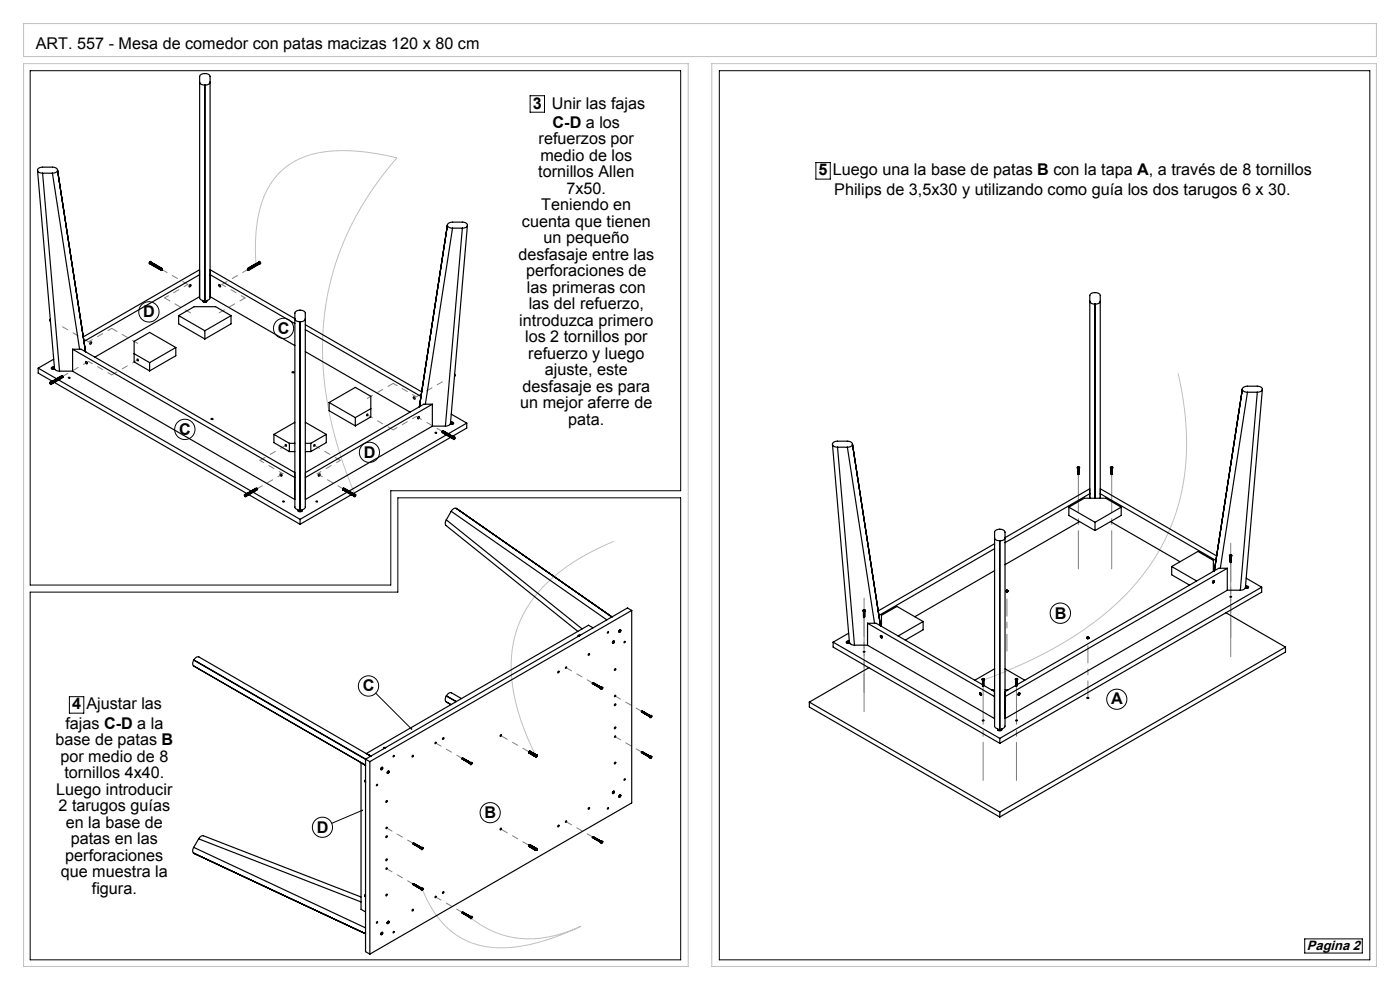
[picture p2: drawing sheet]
<svg xmlns="http://www.w3.org/2000/svg" width="297mm" height="210mm" viewBox="0 0 297 210" stroke-linecap="round" stroke-linejoin="round" font-family="sans-serif">
<path d="M5 13.5h141v191.5h-141zM5 5h287v7h-287zM151 13.5h141v191.5h-141zM54.3 56a31.3 31.3 0 0 1 2.1-15.2 15.1 15.1 0 0 1 12.6-8.6 42.1 42.1 0 0 1 15.2 1.3 59.9 59.9 0 0 0-15.8 41.4 81.1 81.1 0 0 0 6.9 30M249.9 79.2a55 55 0 0 1-.4 29.7 48.6 48.6 0 0 1-19.9 24.9 95 95 0 0 1-20.8 10.4M130.2 114.8a40.5 40.5 0 0 0-16.7 11.7 24.5 24.5 0 0 0-4.5 20.6 50.3 50.3 0 0 0 4.7 13.2M89.5 188.5a18.8 18.8 0 0 0 10 11.3 22.4 22.4 0 0 0 14.4 .2l3.9-1.2 5.5-2.3a23.2 23.2 0 0 1-16.8 1.8l-3-1.2-1.8-1.1-1.9-1.3" fill="none" stroke="#c0c0c0" stroke-width=".21"/>
<g fill="none" stroke="#000" stroke-width=".21">
<path d="M6.4 15h138v89.1h-61.5v20h-76.5zM152.6 15h138v188.6h-138zM112.5 20.3h3v3.5h-3zM173.1 34.5h3v3.5h-3zM6.4 125.6h78v-20h60v98h-138zM14.7 147.8h3.1v3.5h-3.1zM79.7 147l7.6 7.6M76.8 171.9l-6.4 2.7M276.8 199.2h12.2v3h-12.2z"/>
<circle cx="31.6" cy="66.2" r="2.15"/>
<circle cx="60.2" cy="69.7" r="2.14"/>
<circle cx="39.2" cy="91.1" r="2.15"/>
<circle cx="78.4" cy="96" r="2.14"/>
<circle cx="224.9" cy="130.1" r="2.16"/>
<circle cx="78.2" cy="145.5" r="2.15"/>
<circle cx="236.9" cy="148.3" r="2.14"/>
<circle cx="68.4" cy="175.5" r="2.14"/>
<circle cx="104" cy="172.4" r="2.14"/>
</g>
<g fill="none" stroke="#808080" stroke-width=".21" stroke-dasharray="15.2 1.3 1.3 1.3" stroke-dashoffset="14">
<path d="M34.3 57.2l5.5 3.1M52.6 57.2l-5.5 3.1M13.3 69.3l5.5 3.2M13.3 79.9l5.5-3.2M23.7 69.7l5.5 3.1M23.7 79.5l5.5-3.2M34.9 63.2l5.5 3.2M52 63.2l-5.5 3.2M55.1 97.7l5.5-3.2M72.2 97.7l-5.5-3.2M83.4 81.3l-5.5 3.2M83.4 91.2l-5.5-3.2"/>
<path d="M93.8 81l-5.5 3.2M93.8 91.5l-5.5-3.2M54.5 103.7l5.6-3.2M72.8 103.7l-5.5-3.2"/>
</g>
<path d="M18.8 72.5l4.9-2.8M18.8 76.7l4.9 2.8M39.8 60.3l-4.9 2.9M47.1 60.3l4.9 2.9M88.3 84.2l-4.9-2.9M88.3 88.3l-4.9 2.9M60.1 100.5l-5-2.8M67.3 100.5l4.9-2.8" fill="none" stroke="#808080" stroke-width=".21" stroke-dasharray="15.2 1.3 1.3 1.3" stroke-dashoffset="14.3"/>
<path d="M125.7 144.9l-5.6-3.3M136.1 150.9l-5.6-3.3M136.1 159.5l-5.6-3.2M87.6 178.9l-5.6-3.3M98.1 160.9l-5.7-3.3M125.7 177.5l-5.6-3.2M87.6 187.5l-5.6-3.2M98.1 193.5l-5.7-3.2" fill="none" stroke="#808080" stroke-width=".21" stroke-dasharray="15.2 1.3 1.3 1.3" stroke-dashoffset="13.9"/>
<path d="M112.3 159.5l-6.1-3.5M112.3 179.4l-6.1-3.5" fill="none" stroke="#808080" stroke-width=".21" stroke-dasharray="15.2 1.3 1.3 1.3" stroke-dashoffset="13.6"/>
<path d="M228.8 100.6v20M235.8 100.6v20M261.1 119.3v20M261.1 115.2v20M183.3 126.9v20M183.3 131v20M208.6 145.5v20.1M215.6 145.5v20.1" fill="none" stroke="#808080" stroke-width=".21" stroke-dasharray="15.2 1.3 1.3 1.3" stroke-dashoffset="7.1"/>
<path d="M213.6 127.1v11M230.8 137v11.1" fill="none" stroke="#808080" stroke-width=".21" stroke-dasharray="15.2 1.3 1.3 1.3" stroke-dashoffset="11.6"/>
<path d="M76.7 171.8l.1 .2h.2v-.2l-.2 .1 .2-.1-.1-.1zM87.2 154.5v.3h.2l-.1-.2 .1 .2v-.3z" fill="#000"/>
<g fill="none" stroke="#000" stroke-width=".25">
<path d="M42.4 17.4a.94 .94 0 0 0 1 .7M42.5 15.9a1.39 1.39 0 0 1 2.1 .3v47l-.2 .3-.5 .2a.43 .43 0 0 1-.4 .4 .43 .43 0 0 1-.5-.4l-.4-.1-.2-.4v-47zM43.4 18.1v46M43.4 18.1h.1M43.5 18.1v46M44.6 17.4a.94 .94 0 0 1-1.1 .7M8 36.1l3.6 42.2M9 36.7h-.3a.62 .62 0 0 1-.7-.6 .62 .62 0 0 1 .7-.6h2.8a.62 .62 0 0 1 .7 .6 .62 .62 0 0 1-.7 .6h-.4M9 36.7h2.1M9 36.7l3.6 42M11.1 36.7l5.8 37.4M12.2 36l6 38.6"/>
<path d="M32 55.6a.22 .22 0 0 0-.3 0 .22 .22 0 0 0 .1 .4M32.1 55.8l.3 .1M32.2 55.7l-.3-.2-.1 .2-.1 .2 .3 .2M32.3 56.1l-.2-.3v.3l.2 .1M32.3 55.8h-.3l.1 .3M32.3 55.8h.1M32.5 55.9v-.1a.23 .23 0 0 0-.2 .2 .23 .23 0 0 0 .2 .3M32.6 56h-.2l.1 .2M32.7 56.1v-.1a.23 .23 0 0 0-.2 .2 .23 .23 0 0 0 .2 .2M32.8 56.1h-.2l.1 .3M32.9 56.1v.4M32.9 56.1l.1 .1"/>
<path d="M32.9 56.2v-.1a.22 .22 0 0 0-.2 .2 .22 .22 0 0 0 .2 .2M33 56.6h.1M33.1 56.3v-.1a.23 .23 0 0 0-.2 .2 .23 .23 0 0 0 .1 .3l.1-.1M33.2 56.3h-.2v.3M33.3 56.4v-.1a.24 .24 0 0 0-.2 .2 .24 .24 0 0 0 .2 .3M33.4 56.4l-.2 .1 .1 .2M33.5 56.5v-.1a.24 .24 0 0 0-.2 .2 .24 .24 0 0 0 .2 .3M33.6 56.6h-.2l.1 .2M33.7 56.6v-.1a.23 .23 0 0 0-.2 .3 .23 .23 0 0 0 .2 .2M33.8 56.7h-.2l.1 .2M33.9 56.7v.4M33.9 56.7l.1 .1"/>
<path d="M33.9 56.8v-.1a.22 .22 0 0 0-.2 .2 .22 .22 0 0 0 .2 .2M34.1 56.9v-.1a.23 .23 0 0 0-.2 .2 .23 .23 0 0 0 .1 .2h.1M34.2 56.9h-.2l.1 .3M34.3 57v-.1a.24 .24 0 0 0-.2 .2 .24 .24 0 0 0 .2 .2l.1-.1M34.4 57h-.2l.1 .3M42.3 58.3l-24.5 14.1M42.4 58.3h-.1M44.6 58.3h.1M44.6 58.3l18 10.3M52.5 57h.3l.1 .1-.1 .1M52.5 57a.24 .24 0 0 1 .3-.1 .24 .24 0 0 1 .1 .3h-.1M52.7 57.3h-.1"/>
<path d="M52.7 57.2v.1M52.7 57.2l.1 .1M52.7 56.9a.22 .22 0 0 1 .3-.1 .22 .22 0 0 1 .1 .3h-.1M52.8 57.3h-.2M52.8 56.9h.2v.2M52.9 56.7a.23 .23 0 0 1 .4 0 .23 .23 0 0 1 0 .3h-.1M53 56.8h.2v.2M53.1 56.6a.23 .23 0 0 1 .4 0 .23 .23 0 0 1 0 .3l-.1-.1M53.2 56.6l.3 .1-.1 .2M53.3 56.5a.25 .25 0 0 1 .4-.1 .25 .25 0 0 1 .1 .4l-.2-.1M53.4 56.5l.3 .1-.1 .2M53.5 56.4a.21 .21 0 0 1 .3-.1 .21 .21 0 0 1 .1 .3h-.1"/>
<path d="M53.6 56.4l.3 .1-.1 .1M53.7 56.3a.25 .25 0 0 1 .4-.1 .25 .25 0 0 1 .1 .3h-.2M53.8 56.3h.2v.2M53.9 56.2a.22 .22 0 0 1 .4-.1 .22 .22 0 0 1 0 .3h-.1M54 56.2h.2v.2M54.1 56a.23 .23 0 0 1 .4 0 .23 .23 0 0 1 0 .3h-.1M54.2 56.1h.3l-.1 .2M54.3 55.9a.24 .24 0 0 1 .4 0 .24 .24 0 0 1 0 .3l-.1-.1M54.4 55.9l.3 .1-.1 .2M54.6 55.8h.2v.3M54.6 55.8l.2-.1 .1 .1v.2l-.1 .1M54.6 55.8h.1"/>
<path d="M54.7 55.7l.3-.2 .2 .2v.2l-.3 .2M54.8 56.1h.1M54.9 55.6a.22 .22 0 0 1 .3 0 .22 .22 0 0 1-.1 .4M94.9 47.7l-5.9 38.6M96 48.4h2.1M96 48.4l-5.8 37.3M98.1 48.4l-3.6 42M99.2 47.8l-3.7 42.2M99.2 47.8v-.1a.95 .95 0 0 0-1.1-.6l-2.4 .1a.62 .62 0 0 0-.8 .6 .62 .62 0 0 0 .8 .6h.3M99.2 47.8a.95 .95 0 0 1-1.1 .6M8.1 78.1l3.9 2.2M8.1 78.1v1l3 1.8"/>
<path d="M10.7 67.7l-.1 .3 .1 .1M10.7 67.9v.2M11.3 77.8a.29 .29 0 0 0-.4 .3 .29 .29 0 0 0 .4 .2l1.3 .4M11.3 78.2l-.3 .1M11.3 77.8h.2M11.3 78.2h.3M11.3 77.8v.4M11.4 76.2l-3.3 1.9M12.6 78.7h2.8M12.8 79.9a.23 .23 0 0 1 .3 0 .23 .23 0 0 1 .1 .3l-.1-.1M12.8 79.9l.3 .1-.1 .2M13 79.8l.2-.1 .2 .3-.4-.2"/>
<path d="M13.4 80l-.2 .1M13.4 80h.1M15.4 74.1v4.6l47.1 27.3M15.4 74.1l47.1 27.2M15.4 74.1h1.8l45.3 26.1M17.7 71.5l24.6-14.3v5.7l-22.2 12.9M18.2 76.7l.3 .1a.19 .19 0 0 1 .1 .3 .19 .19 0 0 1-.3 .1l-.2-.3zM19.2 72.6a.16 .16 0 0 1 .2 0 .16 .16 0 0 1 0 .2 .19 .19 0 0 1-.2 .2 .19 .19 0 0 1-.2-.2zM28.5 75l3.2 1.9M31.7 76.9v1.8M37.3 73.7l-5.6-3.2-3.2 1.9v4.4l3.2 1.9M37.3 73.7l-5.6 3.2"/>
<path d="M37.3 73.7v1.8l-5.6 3.2M37.9 67l5.6 3.2M37.9 67v1.7l5.6 3.2M37.9 67l3.3-1.9h4.5l3.3 1.9M40.3 60.4a.16 .16 0 0 1 .2 0 .16 .16 0 0 1 0 .2 .19 .19 0 0 1-.2 .3 .19 .19 0 0 1-.2-.2zM43.2 64.1h.2M43.4 64.1h.1M43.5 70.2v1.7M43.7 64.1h-.2M46.4 60.4h.2a.26 .26 0 0 1 .3 .2 .26 .26 0 0 1-.3 .3 .26 .26 0 0 1-.2-.4zM49 67v1.7l-5.5 3.2M49 67l-5.5 3.2"/>
<path d="M62.7 66.1a1.38 1.38 0 0 1 2.1 .3v41.1l-.3 .4-.4 .2a.43 .43 0 0 1-.4 .5 .43 .43 0 0 1-.5-.5l-.5-.2-.1-.4v-41.1zM63.6 68.3l-.3-.1a.77 .77 0 0 1-.7-.6l-18-10.4v5.7l18 10.4M63.6 68.3v40.1M63.6 68.3h.1M63.7 68.3v40.1M64.8 67.6a.95 .95 0 0 1-1.1 .7M64.8 74.6l22.2 12.8M64.8 69.9l24.5 14.2M64.8 68.9l24.7 14.2M96.5 79.4v.4l-.1-.3M231.2 63.9a.94 .94 0 0 0 1.1 .6M232.3 64.5h.1"/>
<path d="M232.3 64.5v41.2M233.4 63.9a.94 .94 0 0 1-1.1 .6M10.6 81.1h.1a.26 .26 0 0 1 .3 .3 .26 .26 0 0 1-.3 .2 .26 .26 0 0 1-.1-.4zM10.7 81.3v.1M10.7 81.3l.1 .1h-.1M10.7 81.2v.1M10.8 81.3l-.1 .1M11 80.9a.21 .21 0 0 1 .3 0 .21 .21 0 0 1 0 .3M11.1 81h.1M11.1 81h.2l-.1 .2M11.1 81l.1 .2M11.2 81.2l-.2-.3-.2 .2 .2 .3"/>
<path d="M11.2 81.2l-.2 .2M11.3 80.9h-.1a.25 .25 0 0 1 .3-.1 .25 .25 0 0 1 .1 .3h-.1l40.8 23.6M11.3 80.9l.2 .1-.1 .1M11.4 80.7a.22 .22 0 0 1 .3 0 .22 .22 0 0 1 0 .3M11.4 80.8h.3l-.1 .2M11.6 80.6a.23 .23 0 0 1 .3 0 .23 .23 0 0 1 0 .3v-.1M11.6 80.6l.3 .1-.1 .2M11.8 80.5a.24 .24 0 0 1 .3-.1 .24 .24 0 0 1 .1 .4l-.1-.1M11.8 80.5l.3 .1-.1 .2M12 80.4a.21 .21 0 0 1 .3-.1 .21 .21 0 0 1 0 .3M12 80.4l.3 .1-.1 .1M12.2 80.3a.24 .24 0 0 1 .3-.1 .24 .24 0 0 1 .1 .3h-.1"/>
<path d="M12.3 80.3h-.1M12.3 80.3l.2 .1-.1 .1M12.4 80.2a.22 .22 0 0 1 .3-.1 .22 .22 0 0 1 0 .3M12.4 80.6l40.8 23.5M12.4 80.2h.3l-.1 .2M12.6 80a.23 .23 0 0 1 .3 0 .23 .23 0 0 1 .1 .3h-.1M12.6 80.1h.3l-.1 .2M58.1 92.1v1.8l3.3 1.9M58.1 92.1l3.3 1.9M61.4 95.8h1.2M61.4 94v1.8M61.4 94h1.2"/>
<path d="M62.6 89.6l-4.5 2.5M64.8 95.8h1.1M64.8 94h1.1M64.8 89.6l4.4 2.5M65.9 94v1.8M69.2 92.1v1.8l-3.3 1.9M69.2 92.1l-3.3 1.9M69.8 85.4l5.6 3.2M69.8 85.4l5.6-3.2 3.3 1.9v4.3l-3.3 1.9M69.8 85.4v1.7l5.6 3.2M75.4 88.6v1.7M78.7 86.7l-3.3 1.9"/>
<path d="M87.7 84.2h.2a.26 .26 0 0 1 .3 .3 .26 .26 0 0 1-.4 .2 .26 .26 0 0 1-.1-.4zM88.7 88.4h.1a.21 .21 0 0 1 .1 .3 .21 .21 0 0 1-.3 0zM91.7 85.7l-26.9 15.6M91.7 90.4h2.8M93.9 91.4l-.2 .1 .1 .2M93.9 91.4h.1M94 91.5v.3M94 91.5h.1M94.1 91.5v-.1a.24 .24 0 0 0-.3 .2 .24 .24 0 0 0 .2 .2M94.2 91.6v.3M94.2 91.6h.1M94.3 91.6v-.1a.23 .23 0 0 0-.3 .2 .23 .23 0 0 0 .2 .3"/>
<path d="M94.5 91.7v-.1a.22 .22 0 0 0-.3 .2 .22 .22 0 0 0 .2 .3M94.5 91.8h-.2l.1 .2M94.7 92.3l-20.6 11.9M94.7 91.8a.23 .23 0 0 0-.3 .1 .23 .23 0 0 0 .2 .3M94.7 91.9h-.2l.1 .2M94.9 91.9v-.1a.24 .24 0 0 0-.3 .3 .24 .24 0 0 0 .2 .2M94.9 92h-.2l.1 .3M95 92v.4M95 92l.1 .1M95.1 92.1v-.1a.24 .24 0 0 0-.3 .2 .24 .24 0 0 0 .2 .2M95.2 92.2v.3M95.2 92.2h.1"/>
<path d="M95.3 92.2v-.1a.23 .23 0 0 0-.3 .2 .23 .23 0 0 0 .2 .2M95.5 92.3v-.1a.23 .23 0 0 0-.3 .2 .23 .23 0 0 0 .2 .3M95.5 92.3l-.2 .1 .1 .2M95.6 89.9h.2M95.6 92.8l-20.7 11.9M95.6 89.5h.2M95.7 92.4v-.1a.23 .23 0 0 0-.3 .2 .23 .23 0 0 0 .2 .3M95.7 87.9l3.3 1.9M95.7 92.5h-.2l.1 .2M95.8 89.5a.29 .29 0 0 1 .5 .3 .29 .29 0 0 1-.5 .2l-1.3 .4M95.8 89.9h.3M95.8 89.5v.4"/>
<path d="M95.9 92.5v-.1a.23 .23 0 0 0-.3 .3 .23 .23 0 0 0 .3 .2M95.9 92.6l.1 .1M95.9 92.6v.1M95.9 92.6l-.1-.1-.1 .2 .2 .2M96 92.7l-.1 .2M96 92.6v.1M96 92.6h.1M96.1 92.6l-.1 .1M96.1 92.6l-.1-.1-.1 .1M96.2 92.8l.2-.1-.3-.1-.2 .2 .3 .3M96.2 92.8v.3M96.3 93h.1"/>
<path d="M96.3 92.8a.16 .16 0 0 1 .3 0 .16 .16 0 0 1-.1 .2 .19 .19 0 0 1-.1 .2 .19 .19 0 0 1-.2-.1zM96.4 92.9h.1M96.5 92.9l-.2 .1h.1M96.5 92.9l-.1 .1M99 89.8l-3.9 2.2M99 89.8v1l-2.9 1.7M176.6 94.3l3.6 42.2M177.7 94.9h2.1M177.7 94.9l3.6 42M179.8 94.9l5.7 37.3M180.8 94.1l6 38.6-6-38.5M180.8 94.2a.95 .95 0 0 0-1-.6h-2.5a.62 .62 0 0 0-.7 .6 .62 .62 0 0 0 .7 .6l.4 .1"/>
<path d="M180.8 94.2a.95 .95 0 0 1-1 .7M228.5 99.1h.1a.26 .26 0 0 1 .3-.1 .26 .26 0 0 1 .1 .4 .26 .26 0 0 1-.4-.1zM228.6 99.3l.1 .1M228.7 99.4h.1M228.7 99.7h.1M228.7 99.2h-.1h.2M228.8 99.2l-.2-.1 .1 .1M228.8 99.2h.1h-.1M228.8 99.2h.1M228.8 99.9h-.1M228.8 99.8h-.1M228.8 99.7h-.1"/>
<path d="M228.8 99.5l-.1 .1M228.8 99.4l-.1 .1M228.9 99.1v.1M228.9 99.1l-.1 .1M228.9 100l-.1 .1h-.2h.2M228.9 99.9l-.1 .1h-.2h.2M228.9 99.8l-.1 .1h-.2l.2-.1M228.9 99.6l-.1 .2h-.2l.2-.1M228.9 99.5l-.1 .2-.2-.1h.2M228.9 99.4l-.1 .2-.2-.1h.2M228.9 99.3l-.1 .2-.1-.1M229 99.3l-.3 .1"/>
<path d="M235.6 99.1a.26 .26 0 0 1 .4-.1 .26 .26 0 0 1 0 .4 .26 .26 0 0 1-.4-.1zM235.6 99.3l.1 .1M235.7 99.4h.2M235.7 99.1v.1M235.7 99.1l.1 .1M235.8 99.4h.1M235.8 99.7h.1M235.8 99.2h.1M235.9 99.2h.1M235.9 99.2h.1h-.2M235.9 99.2h-.1M235.9 99.9h-.1"/>
<path d="M235.9 99.8h-.1M235.9 99.7h-.1M235.9 99.5l-.1 .1M235.9 99.4l-.1 .1M235.9 99.1v.1M235.9 99.1l-.1 .1M236 100l-.1 .1h-.2h.2M236 99.9l-.1 .1h-.2h.2M236 99.8l-.1 .1h-.2l.2-.1M236 99.6l-.1 .2h-.2l.2-.1M236 99.5l-.1 .2-.2-.1h.2M236 99.4l-.1 .2-.2-.1h.2"/>
<path d="M236 99.3l-.2 .2-.1-.1M236 99.3l-.1 .1M263.6 82.5l-6 38.6M264.6 83.2h-.3a.62 .62 0 0 1-.7-.6 .62 .62 0 0 1 .7-.6h2.8a.62 .62 0 0 1 .7 .6 .62 .62 0 0 1-.7 .6h-.4M264.6 83.2h2.1M264.6 83.2l-5.7 37.3M266.7 83.2l-3.6 42M267.8 82.6l-3.6 42.2M51.9 104.9l.2 .1a.19 .19 0 0 1 .1 .2 .19 .19 0 0 1-.2 .2l-.2-.3zM51.9 105.1l.2 .1h-.1M51.9 105.1l.1 .1M52 105l-.1 .1"/>
<path d="M52.1 105.1l-.1 .1M52.3 104.8a.24 .24 0 0 1 .3-.1 .24 .24 0 0 1 .1 .3l-.1-.1M52.3 104.8l.2 .2M52.3 104.8h.3l.1 .1-.1 .1M52.4 105.1v-.2l-.2-.1-.2 .1 .2 .3M52.4 105.1l-.2 .2M52.5 105h.1M52.6 105l-.1 .1M52.7 104.5a.23 .23 0 0 1 .4-.1 .23 .23 0 0 1 0 .4l-.1-.1M52.8 104.9l10.9 6.3M52.8 104.5h.2v.2M52.8 104.8l.1 .1a.23 .23 0 0 0 0-.3 .23 .23 0 0 0-.4 0l.3 .1v.2"/>
<path d="M52.9 104.4a.23 .23 0 0 1 .4-.1 .23 .23 0 0 1 0 .4l-.1-.1M53 104.4l.3 .1-.1 .1M53.1 104.3a.24 .24 0 0 1 .4-.1 .24 .24 0 0 1 0 .3h-.1M53.2 104.3l.3 .1M53.3 104.2a.21 .21 0 0 1 .3-.1 .21 .21 0 0 1 .1 .3l10 5.8M53.4 104.2h.3l-.1 .2M53.7 103.9a.22 .22 0 0 1 .4 0 .22 .22 0 0 1 0 .3l-.1-.1M53.8 103.9l.2 .1v.2M53.8 104.2l.1 .1a.23 .23 0 0 0 0-.3 .23 .23 0 0 0-.3 0l.2 .1v.2M53.9 103.8a.23 .23 0 0 1 .4-.1 .23 .23 0 0 1 0 .4l-.1-.1M54 103.8l.3 .1-.1 .1M54.1 103.7a.24 .24 0 0 1 .4-.1 .24 .24 0 0 1 0 .4l-.1-.1"/>
<path d="M54.2 103.7l.3 .2M54.4 103.6h.2v.2M59.4 100.5l.3 .2a.18 .18 0 0 1 .1 .2 .18 .18 0 0 1-.2 .1l-.2-.2zM63.3 108.4h.3M63.6 108.4h.1M63.7 110.2v1M64.1 108.4h-.4M64.8 100.2l25.1-14.5h1.8v4.7l-26.9 15.6zM67.7 100.6v-.1a.21 .21 0 0 1 .2 .3 .21 .21 0 0 1-.4 .1zM72.7 103.8l.1 .1M72.7 103.8v.1M72.8 103.8l-.1 .1"/>
<path d="M72.8 103.9h-.1M72.9 103.6h-.1l-.1 .2M73 103.7v-.1a.24 .24 0 0 0-.2 .2 .24 .24 0 0 0 .2 .2M73.1 103.7h-.2l.1 .2M73.2 103.8v-.1a.23 .23 0 0 0-.2 .2 .23 .23 0 0 0 .2 .2M73.3 103.8h-.2l.1 .3M73.4 103.9l.1-.1a.22 .22 0 0 0-.3 .2 .22 .22 0 0 0 .2 .3M73.5 103.9l-.2 .1 .1 .2M73.6 104.4l-9.9 5.8M73.6 104l.1-.1a.23 .23 0 0 0-.3 .2 .23 .23 0 0 0 .1 .3h.1M73.7 104l-.2 .1 .1 .2M73.8 104.1v.3"/>
<path d="M73.9 104.2l-.1-.2a.24 .24 0 0 0-.2 .2 .24 .24 0 0 0 .2 .3M74 104.5h.1M74 104.2l.1-.1a.24 .24 0 0 0-.3 .3 .24 .24 0 0 0 .2 .2M74.1 104.3h-.2l.1 .2M74.2 104.4l.1-.1a.23 .23 0 0 0-.3 .2 .23 .23 0 0 0 .2 .2M74.3 104.4h-.2l.1 .3M74.5 104.5v-.1a.22 .22 0 0 0-.3 .2 .22 .22 0 0 0 .2 .2M74.5 105l-10.8 6.2M74.5 104.5l-.2 .1 .1 .2M74.7 104.6v-.1a.23 .23 0 0 0-.3 .2 .23 .23 0 0 0 .2 .3M74.7 104.6l-.2 .1 .1 .2M74.8 104.7l-.1 .2 .1 .1"/>
<path d="M74.8 104.7l.2 .1M74.9 104.7v-.1a.24 .24 0 0 0-.3 .2 .24 .24 0 0 0 .3 .3l-.1-.1M74.9 104.9l.2-.1 .2 .1-.2 .4-.2-.2zM74.9 104.8h.1M75 104.8l-.2 .2M75 104.7l.1 .1M75 104.7v.1M75 104.7l-.1 .1M75.2 105l.1-.1a.21 .21 0 0 1 .1 .3 .21 .21 0 0 1-.3 0zM75.2 105.1l.1 .1M75.3 105l.1 .1M75.4 105.1l-.2 .1h.1"/>
<path d="M75.4 105.1l-.1 .1M94.7 110.3l-.2 .7 .1 .5 28 22.4M94.7 110.3l28.8 23.1M95.7 108.5l-1 1.8M95.7 108.5l33 23M96.8 107.8a.95 .95 0 0 0-1.1 .7M96.8 107.8l33 23.1M96.8 107.8v.1M96.8 107.9h.1M211 114.1a.95 .95 0 0 0 1.1 .6M211 116.4l-24.5 14.2M211 115.3l-24.7 14.3"/>
<path d="M211.1 112.6a1.38 1.38 0 0 1 2.1 .3v41.1l-.1 .3-.6 .3a.43 .43 0 0 1-.4 .4 .43 .43 0 0 1-.4-.4l-.6-.3-.1-.3v-41.1zM212.1 114.7v40.2M212.1 114.7h.1M226.7 107.6l5.6 3.2M226.7 107.6l3.3-1.9h4.6l3.3 1.9M226.7 107.6v1.7l5.6 3.2M228.7 100.3h.1M228.8 100.5h-.1M228.8 100.4h-.1M228.8 100.2l-.1 .1M228.8 100.1l-.1 .1M228.8 100h-.1"/>
<path d="M228.8 100.6h-.1M228.9 100.5l-.1 .1h-.2h.3M228.9 100.3l-.1 .2h-.2l.2-.1M228.9 100.2l-.1 .2-.2-.1h.2M228.9 100.1l-.1 .2-.2-.1h.2M229 110.6l-15.8 9.2M231.2 103.7l-18 10.4a.94 .94 0 0 1-1.1 .6M231.2 104.7l-18 10.4M231.2 105.7v-43a1.3 1.3 0 0 1 2.2 0v43M231.2 104.8h.1M232.3 110.8v1.7M233.4 104.8h.1"/>
<path d="M233.4 104.7l24.5 14.2M233.4 105.7v-2l24.7 14.2M235.6 110.6l14.7 8.6M235.8 100.3h.1M235.9 100.5h-.1M235.9 100.4h-.1M235.9 100.2l-.1 .1M235.9 100.1l-.1 .1M235.9 100h-.1M235.9 100.6h-.1M236 100.5l-.1 .1h-.2h.2M236 100.3l-.1 .2h-.2l.2-.1"/>
<path d="M236 100.2l-.1 .2-.2-.1h.2M236 100.1l-.1 .2-.2-.1h.2M237.9 107.6l-5.6 3.2M237.9 107.6v1.7l-5.6 3.2M260.8 117.8l.1-.1a.26 .26 0 0 1 .4-.1 .26 .26 0 0 1 0 .4 .26 .26 0 0 1-.4 0zM260.9 118h.1M261 117.8h.1M261 118h.1M261 118.5h.1M261 119v.1M261 117.8v.1M261 117.8l-.1 .1h.2"/>
<path d="M261 117.8l.1 .1M261.1 117.8v.1M261.1 117.8l.1 .1h-.1M261.2 119.1l-.2 .1M261.2 119l-.2 .1M261.2 118.9h-.2M261.2 118.8h-.2M261.2 118.7h-.2M261.2 118.6h-.2M261.2 118.4l-.2 .1M261.2 118.3h-.2M261.2 118.2h-.2"/>
<path d="M261.2 118.1h-.2M261.2 119.3h-.2M261.2 117.8h-.1M261.2 117.8h.1M261.2 119.1l-.1 .2-.2-.1h.3M261.2 119l-.1 .2-.2-.1h.3M261.2 118.9l-.1 .1h-.2h.3M261.2 118.8l-.1 .1h-.2h.3M261.2 118.6l-.1 .2h-.2l.3-.1M261.2 118.5l-.1 .2-.2-.1h.3M261.2 118.4l-.1 .2-.2-.1h.3M261.2 118.3l-.1 .2-.2-.1h.3"/>
<path d="M261.2 118.2l-.1 .1h-.2h.3M261.2 118.1l-.1 .1h-.2h.3M261.2 118l-.1 .1-.1-.1M261.3 118h-.3M41.1 140h.1M41.1 140l37.4 21.6M122.9 134.8h.1M122.9 134.8l-.1 .1M122.9 134.8v.1M123.1 134.8h-.4v.2M125.8 133.2l-1-.6-47.1 27.2 1 .6-36.5-21a.95 .95 0 0 0-1.1 .6M128.9 134l.2 .1-.2 .2z"/>
<path d="M130.1 136.2l.1 .1M130.1 136a.16 .16 0 0 1 .2 0 .16 .16 0 0 1 0 .3 .19 .19 0 0 1-.2 .2 .19 .19 0 0 1-.2-.2zM130.1 136a.16 .16 0 0 1 .2 0 .16 .16 0 0 1 0 .2 .19 .19 0 0 1-.2 .3 .19 .19 0 0 1-.2-.2zM130.1 136h.1M130.1 136.1l.1 .1M130.2 136.2l-.2 .1h.2M130.2 136.2v.1M131.4 133.9h.1M131.4 133.7a.16 .16 0 0 1 .3 0 .16 .16 0 0 1 0 .2 .19 .19 0 0 1-.2 .2 .19 .19 0 0 1-.2-.2zM131.5 133.6h.1M131.5 133.8h.1M131.6 133.8l-.2 .1h.1"/>
<path d="M131.6 133.8l-.1 .1M132.5 136.1h.1l-.1 .3zM134 129.5l-.9-.5-55.6 32v40.9l1 .5M134 129.5l-55.5 32.1M134 129.5v40.8l-55.5 32.1M176.7 136.2l35.4 20.4M176.7 136.2v1.1l35.4 20.4M179.9 136a.29 .29 0 0 0-.4 .2 .29 .29 0 0 0 .4 .3h.4M179.9 136.3l-.3 .1M179.9 136h.3M179.9 136.3h.3M179.9 136v.3"/>
<path d="M180 134.3l-3.3 1.9M180.3 136.5h.1M180.3 136.5l.3 .2 .7 .2M181.3 136.9h2.7M183.1 129.4l.2-.1a.19 .19 0 0 1 .2 .1 .19 .19 0 0 1 0 .2h-.4zM183.1 129.6l.1 .1M183.1 138.2l.4 .1-.2 .1zM183.2 129.7h.1M183.2 129.7h.2M183.2 129.4l.1 .1M183.2 129.4v.1M183.2 130.2h.1"/>
<path d="M183.2 130.8h.1M183.2 130.9v.1M183.3 129.5v.1M183.3 129.5h.1M183.4 129.5l.1 .1-.2-.1M183.4 129.5h-.1M183.4 129.5v.1M183.4 130.9h-.1M183.4 130.7l-.2 .1M183.4 130.6l-.2 .1M183.4 130.5h-.2M183.4 130.4h-.2"/>
<path d="M183.4 130.3h-.2M183.4 130.2h-.2M183.4 130l-.2 .1M183.4 129.9l-.2 .1M183.4 129.8h-.2M183.4 129.7h-.1M183.4 129.7h.1M183.4 129.4v.1M183.4 129.4l-.1 .1M183.4 130.8l-.1 .1M183.4 130.7v.2l-.2-.1h.2M183.4 130.6v.2l-.2-.1h.2"/>
<path d="M183.4 130.5v.1h-.2h.2M183.4 130.4v.1h-.2h.2M183.4 130.3v.1h-.2l.2-.1M183.4 130.1v.2h-.2l.2-.1M183.4 130v.2l-.2-.1h.2M183.4 129.9v.2l-.2-.1h.2M183.4 129.8v.1h-.2h.2M183.4 129.7v.1l-.2-.1M183.5 129.6l-.1 .1M184 132.2v4.7l27 15.5M184 132.2l27 15.5M184 132.2h1.9l22.6 13.1"/>
<path d="M186.8 134.8h.2a.26 .26 0 0 1 .3 .3 .26 .26 0 0 1-.4 .2 .26 .26 0 0 1-.1-.4zM186.9 135l.1 .2zM187 135.1h-.1M187.2 135.2h.1M195.8 131.8l-5.5-3.2-3.3 1.9v2.4M195.8 131.8l-5.3 3.1M195.8 131.8v1.8l-3.8 2.2M211 121.1l-16.9 9.7M213.4 125.4l.2 .2 .2-.2M213.4 125.3v.1M213.4 125.3h.1M213.4 125.4h.1"/>
<path d="M213.4 125.3v.2M213.4 125.4l.1 .1M213.5 125.4h.1M213.5 125.3h.3l-.3 .1zM213.5 125.2l-.1 .1M213.5 125.2h.1M213.5 125.4v.1M213.6 125.4v.2M213.6 125.4v.1M213.6 125.5h.1M213.6 125.2h.1M213.6 125.5v.1"/>
<path d="M213.7 125.5h-.1M213.7 125.4h.1M213.7 125.2h.1M213.7 125.4v.1M213.7 125.2l.1 .1M213.8 125.4h.1M213.8 125.3v.2M213.8 125.3h.1M213.8 125.4v.1M230.6 135.3h.1M230.6 135.2h.1M230.6 135.2v.2"/>
<path d="M230.6 135.3l.1 .1M230.7 135.3h.1M230.7 135.3v.1M230.7 135.2h.2l-.2 .1zM230.7 135.2h.1M230.7 135.2h-.1M230.7 135.4v.1M230.7 135.4h.1M230.7 135.1h.1M230.7 135.4l.1 .1M230.8 135.4h.1M230.8 135.1h.1"/>
<path d="M230.8 135.4v.1M230.9 135.4h.1M230.9 135.1v.1M230.9 135.4l-.1 .1M230.9 135.2h.1M230.9 135.3v.1M230.9 135.3h.1M231 135.3h.1M231 135.2l-.1 .2M231 135.2h.1M231 135.3l-.2 .2-.2-.2M248.6 120.2l5.3 3"/>
<path d="M248.6 120.2l5.5-3.2 3.3 1.9v2.3M248.6 120.2v1.7l3.8 2.2M257.2 123.5h.1M257.4 123.4l.1 .1M257.4 123.2a.16 .16 0 0 1 .2 0 .16 .16 0 0 1 0 .2 .19 .19 0 0 1-.2 .3 .19 .19 0 0 1-.2-.2zM257.4 123.3h.1M257.5 123.3l-.2 .2h.2M257.5 123.3v.2M260.1 130l12.6 7.3M260.4 125.2h2.7M260.4 120.5h-1.9l-42.7 24.7M260.4 125.2l-47.2 27.2v-5.7l2.4-1.3"/>
<path d="M260.4 120.5l-47.2 27.2M260.4 120.5v4.7M260.9 126.6h.4l-.3 .1zM264.2 124.7h.3M264.2 124.3h.3M264.4 122.7l3.3 1.9M264.5 124.3a.29 .29 0 0 1 .4 .3 .29 .29 0 0 1-.4 .2l-1.4 .4M264.5 124.7h.3M264.5 124.3v.4M267.7 124.6l-55.6 32M267.7 124.6v1l-55.6 32.1M272.7 137.3l-60.6 35"/>
<path d="M272.7 137.3v1l-60.6 35M41.1 140l-.1 .3a.77 .77 0 0 0 .1 1M41.1 140l36.4 21.1M41.1 141.3l36.4 21.1-.9-.6v31.1l.9 .5M41.1 141.3l1 .6M81.4 158.6h.4h-.4v.2zM81.6 158.7h.1M92.3 157.5h.2l-.2 .3zM94.7 147.6l-.2 .3a.77 .77 0 0 0 .2 1l1 .6M94.7 147.6l2.1 1.2M94.7 147.6l.2-.3a.77 .77 0 0 1 .9-.3l2.1 1.2M94.7 147.6h.1"/>
<path d="M112.2 159.6l1.4 .9M112.2 159.6h.1M112.2 159.6l1.4 .8M112.2 159.7h.1M112.2 159.5h.1M112.2 159.5l1.5 .9M112.2 159.7l1.5 .9M112.2 159.5v.1M112.2 159.5l1.5 .8M112.2 159.4v.1M112.2 159.4l1.5 .9M112.2 159.4h.1"/>
<path d="M112.3 159.4h-.1M112.3 159.4h.1M112.3 159.4l1.5 .8M112.4 159.3l1.5 .9M112.4 159.3h.1M112.4 159.4h.1M120 141.5h.2l-.2 .3zM125.7 145h.1M125.7 144.9h.1M125.7 144.9v.1M125.7 144.9l.1 .1M125.8 145l.1-.2-.1 .2 .1 .1"/>
<path d="M125.8 144.8l-.1 .1M125.9 144.9v.1M125.9 144.9h.1M125.9 145.1l.1-.2-.1 .2 .1 .1M126 145.1l.1-.2-.1 .2 .1 .1M126 145v.1M126.1 145.2l.1-.2-.1 .2 .1 .1M126.1 145v.2M126.2 145.3l.1-.3-.1 .2 .1 .1M126.2 145.1v.1M126.3 145.3l.1-.2-.1 .2 .1 .1M126.3 145.1v.2"/>
<path d="M126.4 145.4l.1-.2-.1 .2 .2-.1-.1 .2 .2-.2-.1 .1 .1 .2M126.4 145.2v.1M126.5 145.3v.1M126.6 145.3v.1M126.6 145.3h.1M126.7 145.4v.1M126.7 145.4h.1M126.7 145.5l.1-.2-.1 .2 .1 .1M126.8 145.4v.2M126.8 145.4h.1M126.8 145.6l.1-.2-.1 .1 .1 .2M126.9 145.5v.1"/>
<path d="M126.9 145.5h.1M126.9 145.7l.1-.2-.1 .1 .1 .1M127 145.7l.1-.2-.1 .2 .1 .1M127 145.5v.2M127.1 145.8l.1-.2-.1 .1 .1 .2M127.1 145.6v.1M127.2 145.8l.1-.2-.1 .2 .1 .1M127.2 145.7v.1M127.3 145.9l.1-.2-.1 .1 .1 .2M127.3 145.7v.2M127.4 145.8v.1M127.4 146v.1"/>
<path d="M127.5 145.8v.2M127.5 145.8h.1M127.5 145.8l-.1 .1v.1M127.5 146h.1M127.6 145.8a.16 .16 0 0 1 .2 0 .16 .16 0 0 1 0 .2 .19 .19 0 0 1-.1 .2 .19 .19 0 0 1-.2-.1zM127.6 145.9h.1M127.6 146h-.1M127.6 146.1h.1M127.6 146h.1M127.7 145.8l-.3 .2M127.7 145.9h.1M127.7 145.9v-.1v.3"/>
<path d="M127.7 146v.1M127.7 145.9l-.1 .1M127.8 145.9l-.1 .1M130.4 147.5l.2 .1-.2 .2zM130.4 156.2h.2l-.2 .2zM136.1 159.6l.1 .1M136.1 151h.1M136.1 159.6h.1M136.1 150.9v.1M136.2 159.5l-.1 .1M136.2 150.8l-.1 .1M136.2 159.5h.1"/>
<path d="M136.2 150.8v.1M136.2 159.7l.1-.2-.1 .1 .1 .1M136.2 151l.1-.2-.1 .2 .1 .1M136.3 159.5v.2M136.3 159.5h.1M136.3 159.7l.1-.2-.1 .2 .1 .1M136.3 151.1l.1-.2-.1 .2 .1 .1M136.3 150.9v.1M136.4 159.6v.1M136.4 159.6h.1M136.4 159.8l.1-.2-.1 .1 .1 .2M136.4 151.1l.1-.2-.1 .2 .1 .1"/>
<path d="M136.4 151v.1M136.5 159.6v.2M136.5 151v.2M136.5 159.6v.1M136.5 151h.1M136.5 159.8l.1-.2-.1 .2 .1 .1M136.5 151.2l.1-.2-.1 .2 .1 .1M136.6 159.9l.1-.2-.1 .2 .1 .1M136.6 151.3l.1-.2-.1 .2h.1M136.6 159.7v.2M136.6 151.1v.1M136.7 159.9l.1-.2-.1 .2 .1 .1"/>
<path d="M136.7 151.3l.1-.2-.1 .2 .1 .1M136.7 159.8v.1M136.7 151.1v.2M136.8 151.4l.1-.2-.1 .2 .1 .1M136.8 159.8v.2M136.8 151.2v.1M136.9 151.4l.1-.2-.1 .2 .1 .1M136.9 159.9v.1M136.9 151.3v.1M137 151.5l.1-.2-.1 .3 .2-.2-.1 .2 .2-.2-.1 .2 .1 .1M137 160v.1M137 151.3v.2"/>
<path d="M137.1 151.4v.1M137.2 151.4v.2M137.2 151.4h.1M137.3 151.7l.1-.2-.1 .1 .1 .1M137.3 151.5v.1M137.4 151.7l.1-.2-.1 .2 .1 .1M137.4 151.6v.1M137.5 151.8l.1-.2-.1 .1 .1 .2M137.5 151.6v.2M137.6 151.8l.1-.2-.1 .2 .1 .1M137.6 151.7v.1M137.7 151.9l.1-.2-.1 .1 .1 .2"/>
<path d="M137.7 151.7v.2M137.8 151.8v.1M137.9 151.8l-.1 .1 .1 .1M137.9 151.8v.2M138 151.8l-.1 .3M138 151.8a.16 .16 0 0 1 .3 0 .16 .16 0 0 1-.1 .2 .19 .19 0 0 1-.1 .3 .19 .19 0 0 1-.2-.2zM138 151.9l.1 .1M138 152h.1M138 152.1h.1M138.1 151.8h-.1M138.1 152v-.2v.3M138.1 152v.1"/>
<path d="M138.1 152h.1M138.1 151.9h.1M138.1 151.9l-.1 .1M138.2 152h-.1M171.7 148.9v1.1l40.4 23.3M171.7 148.9l40.4 23.4M184.3 141.6l-12.6 7.3M207.9 147h.1a.26 .26 0 0 1 .3 .3 .26 .26 0 0 1-.3 .2 .26 .26 0 0 1-.2-.4zM207.9 147l.3 .1a.19 .19 0 0 1 .1 .2 .19 .19 0 0 1-.3 .2l-.1-.3zM208 147.1l.1 .2zM208.1 147.2l-.1 .1M208.3 144l.2-.1a.19 .19 0 0 1 .3 0 .19 .19 0 0 1 0 .3h-.4z"/>
<path d="M208.4 144.2l.1 .1M208.4 152.8h.3l-.2 .1zM208.5 144.3h.2M208.5 144v.1M208.5 144l.1 .1M208.5 144.3h.1M208.5 144.8h.1M208.5 144.9h.1M208.5 145.2v.1M208.5 145.3v.1M208.5 145.5h.1M208.5 144.1h-.1h.2"/>
<path d="M208.5 144.1h.2h-.1M208.5 144.1h.1M208.6 144.1h.1M208.6 145.3l-.1 .1M208.6 145.2l-.1 .1M208.6 145.1h-.1M208.6 145h-.1M208.6 144.9h-.1M208.6 144.7l-.1 .1M208.6 144.6h-.1M208.6 144.5h-.1M208.6 144.4h-.1"/>
<path d="M208.6 144.3h-.1M208.6 144.3h.1M208.7 144v.1M208.7 144l-.1 .1M208.7 145.4l-.2 .2 .1-.2M208.7 145.3l-.1 .2-.2-.1h.2M208.7 145.2l-.1 .1h-.2h.2M208.7 145.1l-.1 .1h-.2h.2M208.7 144.9l-.1 .2h-.2l.2-.1M208.7 144.8l-.1 .2-.2-.1h.2M208.7 144.7l-.1 .2-.2-.1h.2M208.7 144.6l-.1 .2-.2-.1h.2"/>
<path d="M208.7 144.5l-.1 .1h-.2h.2M208.7 144.4l-.1 .1h-.2h.2M208.7 144.3l-.1 .1-.1-.1M208.7 145.4l2.3 1.3M208.8 144.2l-.1 .1M210.3 146.3h.7M211 148.1h.1M211 141.9l-4.2 2.4M211.7 154.9h.4M212.1 154.9h.1M212.1 156.6v1.1M212.5 154.9h-.4"/>
<path d="M213.2 141.9l4.2 2.4M213.2 146.3h.7M213.2 148.1h.1M215.4 144l.2-.1a.19 .19 0 0 1 .2 0 .19 .19 0 0 1 .1 .3h-.4zM215.4 144.2l.1 .1M215.5 152.8h.3l-.2 .1zM215.5 144.2v.1M215.5 144.3h.2M215.5 144v.1M215.5 144l.1 .1M215.6 144.3h-.1M215.6 144.3h.1"/>
<path d="M215.6 144.8h.1M215.6 144.9h.1M215.6 145.3v.1M215.6 145.5h.1M215.6 144.1h-.1h.1M215.6 144.1h.2h-.1M215.6 144.1h.1M215.7 144.1h.1M215.7 144.1h-.1M215.7 145.3l-.1 .1M215.7 145.2h-.1M215.7 145.1h-.1"/>
<path d="M215.7 145h-.1M215.7 144.9h-.1M215.7 144.7l-.1 .1M215.7 144.6h-.1M215.7 144.5h-.1M215.7 144.4h-.1M215.7 144.3h-.1M215.7 144.3h.1M215.7 144v.1M215.7 144l-.1 .1M215.7 145.4l-.2 .2 .2-.2M215.7 145.3v.2l-.2-.1h.2"/>
<path d="M215.7 145.2v.1h-.2h.2M215.7 145.1v.1h-.2h.2M215.7 144.9v.2h-.2l.2-.1M215.7 144.8v.2l-.2-.1h.2M215.7 144.7v.2l-.2-.1h.2M215.7 144.6v.2l-.2-.1h.2M215.7 144.5v.1h-.2h.2M215.7 144.4v.1h-.2h.2M215.8 144.3l-.1 .1-.1-.1M215.8 144.2l-.1 .1M216.1 147h.1a.21 .21 0 0 1 .1 .3 .21 .21 0 0 1-.3 0zM216.1 147.2l.1 .1"/>
<path d="M216.1 147a.16 .16 0 0 1 .3 0 .16 .16 0 0 1-.1 .3 .19 .19 0 0 1-.1 .2 .19 .19 0 0 1-.2-.2zM216.2 147.1l.1 .1M216.3 147.2l-.2 .1h.1M216.3 147.2l-.1 .1M41.1 179.7l-.1 .3a.77 .77 0 0 0 .1 1M41.1 179.7l36.4 17.1M42.1 177.9l.6-.5 .5-.1 33.4 13M42.1 177.9l-1 1.8M42.1 177.9l34.5 13.4M77.4 165.5h.1l-.1 .2 .1 .3zM77.5 165.8h.1M77.5 165.7h.1"/>
<path d="M78.5 161.6v40.8M79.9 166.4h.2l-.2 .3zM80.9 162.8h.1a.21 .21 0 0 1 .1 .3 .21 .21 0 0 1-.3 0zM80.9 163l.1 .1M80.9 162.8a.16 .16 0 0 1 .3 0 .16 .16 0 0 1-.1 .3 .19 .19 0 0 1-.1 .2 .19 .19 0 0 1-.2-.2zM81 162.9l.1 .1M81.1 163l-.2 .1h.1M81.1 163l-.1 .1M81.9 175.5h.2l-.2 .3zM82.3 163.6a.21 .21 0 0 1 .2 .3 .21 .21 0 0 1-.4 0zM82.3 163.8l.1 .1M82.3 163.6a.16 .16 0 0 1 .2 0 .16 .16 0 0 1 0 .2 .19 .19 0 0 1-.2 .3 .19 .19 0 0 1-.2-.2z"/>
<path d="M82.4 163.7v.1M82.4 163.8l-.1 .1h.1M82.4 163.8v.1M83.5 160.3h.1l-.1 .3zM87.6 179h.1M87.6 178.9h.1M87.6 178.9v.1M87.6 178.9l.1 .1M87.7 179l.1-.2-.1 .2 .1 .1M87.7 178.8l-.1 .1M87.8 179.1l.1-.2-.1 .2 .1 .1M87.8 178.9v.1"/>
<path d="M87.9 179.1l.1-.2-.1 .2 .1 .1M87.9 179v.1M88 179.2l.1-.2-.1 .2 .1 .1M88 179v.2M88.1 179.3l.1-.3-.1 .2 .1 .1M88.1 179.1v.1M88.2 179.3l.1-.2-.1 .2 .1 .1M88.2 179.1v.2M88.3 179.2v.1M88.3 179.2h.1M88.3 179.4v-.2l.1 .2 .1-.2-.1 .2 .1 .1M88.4 179.2v.2"/>
<path d="M88.4 179.2v.1M88.5 179.3v.1M88.5 179.3h.1M88.5 179.5l.1-.2-.1 .1 .1 .2M88.6 179.4v.1M88.6 179.4h.1M88.6 179.5l.1-.2-.1 .2 .1 .1M88.7 179.4v.2M88.7 179.4h.1M88.7 179.6l.1-.2-.1 .1 .1 .2M88.8 179.5v.1M88.8 179.5h.1"/>
<path d="M88.8 179.7l.1-.2-.1 .1 .1 .1M88.9 179.7l.1-.2-.1 .2 .1 .1M88.9 179.5v.2M89 179.8l.1-.2-.1 .1 .1 .2M89 179.6v.1M89.1 179.8l.1-.2-.1 .2 .1 .1M89.1 179.7v.1M89.2 179.9l.1-.2-.1 .1 .1 .2M89.2 179.7v.2M89.3 179.8v.1M89.3 179.8h.1M89.4 180v.1"/>
<path d="M89.4 179.8v.2M89.4 179.8h.1M89.4 179.8l-.1 .1 .1 .1M89.5 179.8a.16 .16 0 0 1 .3 0 .16 .16 0 0 1-.1 .2 .19 .19 0 0 1-.1 .2 .19 .19 0 0 1-.2-.1zM89.5 179.9h.2M89.5 180l.1 .1M89.6 179.8l-.2 .2M89.6 179.9h.1M89.7 179.9h-.2l.1 .2M89.7 179.9l-.3 .2 .1-.1M98 160.9l.1 .1M98 160.9h.1"/>
<path d="M98.1 160.9v.1M98.1 160.9h-.1M98.1 160.8l-.1 .1M98.1 160.8h.1M98.1 161l.1-.2-.1 .2 .1 .1M98.2 161.1l.1-.3-.1 .2 .1 .1M98.2 160.9v.1M98.3 161.1l.1-.2-.1 .2 .1 .1M98.3 160.9v.2M98.4 161.2l.1-.2-.1 .1 .1 .1M98.4 161v.1M98.5 161.2l.1-.2-.1 .2 .1 .1"/>
<path d="M98.5 161.1v.1M98.6 161.3l.1-.2-.1 .1 .1 .2M98.6 161.1v.2M98.7 161.3l.1-.2-.1 .2 .1 .1M98.7 161.2v.1M98.8 161.4l.1-.2-.1 .1 .1 .2M98.8 161.2v.2M98.9 161.3l.1 .2M99 161.3v.2l.1-.2-.1 .1 .1 .2M99 161.3v.1M99.1 161.4v.1M99.1 161.4h.1"/>
<path d="M99.1 161.6l.1-.2-.1 .1 .1 .2M99.2 161.6l.1-.2-.1 .2 .1 .1M99.2 161.5v.1M99.3 161.7l.1-.2-.1 .2 .1 .1M99.3 161.5v.2M99.4 161.6v.1M99.4 161.6h.1M99.4 161.8l.1-.2-.1 .1 .1 .1M99.5 161.6v.2M99.5 161.6h.1M99.5 161.8l.1-.2-.1 .2 .1 .1M99.6 161.9l.1-.2-.1 .1 .1 .1"/>
<path d="M99.6 161.7v.1M99.8 161.8l-.1 .1M99.8 161.8v.1M99.8 161.8h.1M99.8 161.8h-.1l.1 .2M99.9 161.8l-.1 .3M99.9 161.8a.16 .16 0 0 1 .3 0 .16 .16 0 0 1-.1 .2 .19 .19 0 0 1-.1 .2 .19 .19 0 0 1-.2-.1zM99.9 161.9h.1M99.9 162h.1M99.9 161.8l.1 .3M99.9 162.1h.1M100 161.7l-.1 .1"/>
<path d="M100 161.9h.1M100 161.9l-.1 .1M100.1 161.9l-.1 .1M112.2 179.4l1.4 .9M112.2 179.5l1.5 .9M112.2 179.4h.1M112.2 179.4v.1M112.2 179.5h.1M112.2 179.4l1.5 .9M112.2 179.3h.1M112.2 179.3l1.5 .9M112.2 179.6l1.5 .8"/>
<path d="M112.2 179.3v.1M112.2 179.5v.1M112.2 179.3l1.5 .8M112.3 179.3h-.1M112.3 179.2v.1M112.3 179.2l1.5 .9M112.3 179.2h.1M112.3 179.2l1.5 .8M112.3 179.2l1.6 .8M112.4 179.2h.1M113.6 160.5h.1M113.6 160.4v.1"/>
<path d="M113.7 160.5h.1M113.6 160.4h.1M113.7 160.4h.1M113.7 160.3h.1M113.7 160.6h.1M113.7 160.3v.1M113.7 160.5v.1M113.8 160.2h.1M113.8 160.6h.1M113.8 160.5h.1M113.9 160.2h.1M113.9 160.2h-.1"/>
<path d="M113.9 160.2v.1M113.9 160.5h.1M113.9 160.4h.1M113.9 160.3h.1M120 174.2h.2l-.2 .2zM125.7 177.6l.1 .1M125.7 177.6h.1M125.8 177.7l.1-.2-.1 .1 .1 .2M125.8 177.5l-.1 .1M125.9 177.6v.1M125.9 177.6h.1M125.9 177.7l.1-.2-.1 .2 .1 .1"/>
<path d="M126 177.8l.1-.2-.1 .1 .1 .2M126 177.6v.2M126.1 177.9l.1-.3-.1 .2 .1 .1M126.1 177.7v.1M126.2 177.9l.1-.2-.1 .2 .1 .1M126.2 177.7v.2M126.3 178l.1-.2-.1 .1 .1 .1M126.3 177.8v.1M126.4 178l.1-.2-.1 .3 .2-.2-.1 .3 .2-.3-.1 .2 .1 .1M126.4 177.9v.1M126.5 177.9v.2M126.6 178v.1"/>
<path d="M126.7 178v.2M126.7 178h.1M126.7 178.2l.1-.2-.1 .2 .1 .1M126.8 178.1v.1M126.8 178.1h.1M126.8 178.3l.1-.2-.1 .1 .1 .1M126.9 178.1v.2M126.9 178.1v.1M126.9 178.3l.1-.2-.1 .2 .1 .1M127 178.4l.1-.2-.1 .2 .1 .1M127 178.2v.1M127.1 178.4l.1-.2-.1 .2 .1 .1"/>
<path d="M127.1 178.3v.1M127.2 178.5l.1-.2-.1 .2 .1 .1M127.2 178.3v.2M127.3 178.6l.1-.3-.1 .2 .1 .1M127.3 178.4v.1M127.4 178.4v.2M127.4 178.7v.1M127.5 178.6v-.2l-.1 .3M127.5 178.7h.1M127.6 178.7h-.1M127.6 178.5a.16 .16 0 0 1 .2 0 .16 .16 0 0 1 0 .2 .19 .19 0 0 1-.1 .2 .19 .19 0 0 1-.2-.2zM127.6 178.6h.1"/>
<path d="M127.6 178.6l-.1 .1M127.6 178.6l.1 .1M127.6 178.8h.1M127.7 178.4l-.3 .3M127.7 178.6h.1M127.7 178.6v-.1v.3M127.7 178.7v.1M127.7 178.6h-.1M127.8 178.6l-.1 .1M128.9 171.4h.2l-.2 .2zM130.1 168.1h.1M130.1 167.9a.16 .16 0 0 1 .2 0 .16 .16 0 0 1 0 .2 .19 .19 0 0 1-.2 .2 .19 .19 0 0 1-.2-.1z"/>
<path d="M130.1 168h.1M130.2 168l-.2 .1h.2M130.2 168v.1M131.4 168.9h.1M131.4 168.7a.16 .16 0 0 1 .3 0 .16 .16 0 0 1 0 .2 .19 .19 0 0 1-.2 .2 .19 .19 0 0 1-.2-.2zM131.5 168.8h.1M131.6 168.8l-.2 .1h.1M131.6 168.8l-.1 .1M132.5 165.3h.1l-.1 .2zM136.8 160l.1-.2-.1 .2 .1 .1M136.9 160.1l.1-.2-.1 .1 .1 .1M137 160.1l.1-.2-.1 .2 .1 .1"/>
<path d="M137.1 160l.1 .3M137.2 160.1v.1M137.2 160.1h.1M137.2 160.2l.1-.2-.1 .2 .1 .1M137.3 160.1v.2M137.3 160.1h.1M137.3 160.3l.1-.2-.1 .2 .1 .1M137.4 160.2v.1M137.4 160.2h.1M137.4 160.4l.1-.3-.1 .2 .1 .1M137.5 160.4l.1-.2-.1 .2 .1 .1M137.5 160.2v.2"/>
<path d="M137.6 160.5l.1-.2-.1 .1 .1 .2M137.6 160.3v.1M137.7 160.5l.1-.2-.1 .2 .1 .1M137.7 160.4v.1M137.8 160.4v.2M137.9 160.6v.2M137.9 160.6v-.2v.3M138 160.4a.16 .16 0 0 1 .3 0 .16 .16 0 0 1-.1 .3 .19 .19 0 0 1-.1 .2 .19 .19 0 0 1-.2-.2zM138 160.6l.1 .2M138 160.6h.1M138 160.7l.1 .1M138.1 160.4l-.2 .2"/>
<path d="M138.1 160.6v.2M138.1 160.6h.1M138.2 160.5l-.2 .1M138.2 160.5l-.1 .1M212.1 172.3v1M41.1 181l36.4 17.1M41.1 181h.1M77.4 189.9l.1 .4-.1-.3 .1-.2zM77.5 190.1h.1M77.5 190h.1M79.9 195.6h.2l-.2 .2zM80.8 198.1h.1"/>
<path d="M80.9 197.8h.1a.21 .21 0 0 1 .1 .3 .21 .21 0 0 1-.3 0zM80.9 198l.1 .1M80.9 197.8a.16 .16 0 0 1 .3 0 .16 .16 0 0 1-.1 .3 .19 .19 0 0 1-.1 .2 .19 .19 0 0 1-.2-.2zM81 197.9l.1 .1M81.1 198l-.2 .1h.1M81.1 198l-.1 .1M81.9 184.1l.2 .1-.2 .2zM82.1 195.8h.1M82.3 195.5v-.1a.21 .21 0 0 1 .2 .3 .21 .21 0 0 1-.4 .1zM82.3 195.7h.1M82.3 195.5a.16 .16 0 0 1 .2 0 .16 .16 0 0 1 0 .2 .19 .19 0 0 1-.2 .2 .19 .19 0 0 1-.2-.2zM82.4 195.6h.1"/>
<path d="M82.4 195.6v.1M82.4 195.6l-.1 .1h.1M83.5 197.6l.1 .1-.1 .2zM87.6 187.6l.1 .1M87.6 187.5v.1M87.6 187.6h.1M87.7 187.7l.1-.3-.1 .2 .1 .1M87.7 187.5h-.1M87.8 187.7l.1-.2-.1 .2 .1 .1M87.8 187.5v.2M87.9 187.8l.1-.2-.1 .1 .1 .1M87.9 187.6v.1"/>
<path d="M88 187.8l.1-.2-.1 .2 .1 .1M88 187.7v.1M88.1 187.9l.1-.2-.1 .2 .1 .1M88.1 187.7v.1M88.2 187.9l.1-.2-.1 .2 .1 .1M88.2 187.8v.1M88.3 188v-.2l.1 .3 .1-.2-.1 .1 .1 .1M88.3 187.8v.2M88.4 187.9v.1M88.5 188.1l.1-.2-.1 .2 .1 .1M88.5 187.9v.2M88.6 188v.1"/>
<path d="M88.6 188h.1M88.7 188l-.1 .2M88.7 188v.1M88.7 188.2l.1-.2-.1 .2 .1 .1M88.8 188.1v.2M88.8 188.1h.1M88.8 188.3l.1-.2-.1 .2 .1 .1M88.9 188.3l.1-.2-.1 .2 .1 .1M88.9 188.2v.1M89 188.4l.1-.2-.1 .2 .1 .1M89 188.2v.2M89.1 188.5l.1-.2-.1 .1 .1 .1"/>
<path d="M89.1 188.3v.1M89.2 188.5l.1-.2-.1 .2 .1 .1M89.2 188.4v.1M89.3 188.4v.1M89.4 188.6v.1M89.4 188.6v-.2v.3M89.5 188.4a.16 .16 0 0 1 .3 0 .16 .16 0 0 1-.1 .3 .19 .19 0 0 1-.1 .2 .19 .19 0 0 1-.2-.2zM89.5 188.6l.1 .2M89.5 180.1h.1M89.5 188.7l.1 .1M89.5 188.6h.1M89.6 188.4l-.2 .2"/>
<path d="M89.6 188.6v.2M89.6 188.6h.1M89.7 188.6h-.2M89.7 188.6h-.1M92.3 190.2h.2l-.2 .2zM98 193.6l.1 .1M98 193.6h.1M98.1 193.6h.1M98.1 193.6h-.1M98.1 193.5l-.1 .1M98.1 193.5h.1M98.1 193.7l.1-.2-.1 .1 .1 .1"/>
<path d="M98.2 193.5v.2M98.2 193.5h.1M98.2 193.7l.1-.2-.1 .2 .1 .1M98.3 193.6v.1M98.3 193.6h.1M98.3 193.8l.1-.2-.1 .1 .1 .2M98.4 193.8l.1-.2-.1 .2 .1 .1M98.4 193.7v.1M98.5 193.9l.1-.2-.1 .2 .1 .1M98.5 193.7v.2M98.6 193.9l.1-.2-.1 .2 .1 .1M98.6 193.8v.1"/>
<path d="M98.7 194l.1-.2-.1 .2 .1 .1M98.7 193.8v.2M98.8 194.1l.1-.2-.1 .1 .1 .1M98.8 193.9v.1M98.9 194l.1 .2M99 194v.2l.1-.2-.1 .1 .1 .2M99 194h.1M99.1 194.1v.1M99.1 194.1h.1M99.1 194.2l.1-.2-.1 .2 .1 .1M99.2 194.1v.2M99.2 194.1h.1"/>
<path d="M99.2 194.3l.1-.2-.1 .2 .1 .1M99.3 194.2v.1M99.3 194.2h.1M99.3 194.4l.1-.3-.1 .2 .1 .1M99.4 194.2v.2M99.4 194.2h.1M99.4 194.4l.1-.2-.1 .2 .1 .1M99.5 194.5l.1-.2-.1 .1 .1 .2M99.5 194.3v.1M99.6 194.5l.1-.2-.1 .2 .1 .1M99.6 194.4v.1M99.8 194.4l-.1 .2"/>
<path d="M99.8 194.5v.1M99.8 194.5h.1M99.8 194.5h-.1l.1 .2M99.8 194.7h.1M99.9 194.5l-.1 .3M99.9 194.4a.16 .16 0 0 1 .3 0 .16 .16 0 0 1-.1 .3 .19 .19 0 0 1-.1 .2 .19 .19 0 0 1-.2-.2zM99.9 194.6h.2M99.9 194.6l-.1 .1M99.9 194.7l.1 .1M99.9 194.6h.1M100 194.4l-.1 .1M100 194.5v.3"/>
<path d="M100 194.5h-.1M100 194.6h.1M100 194.6h-.1M100.1 194.6h-.1M113.6 180.3h.1M113.7 180.3h.1M113.7 180.3l-.1 .1M113.7 180.3v.1M113.7 180.2v.1M113.7 180.2h.1M113.7 180.4h.1M113.7 180.1h.1"/>
<path d="M113.8 180.1h-.1M113.8 180.1h.1M113.8 180.4h.1M113.8 180h.1M113.8 180v.1M113.8 180.3h.1M113.9 180h.1M113.9 180h-.1M113.9 180v.1M113.9 180.1h.1M113.9 180.3h.1M113.9 180.2h.1"/>
<path d="M113.9 180.1v.1"/>
<circle cx="34.3" cy="57.1" r=".12"/>
<circle cx="52.6" cy="57.1" r=".13"/>
<circle cx="29.2" cy="76.3" r=".18"/>
<circle cx="62.1" cy="79" r=".18"/>
<circle cx="14.6" cy="80.2" r=".16"/>
<circle cx="44.9" cy="88.9" r=".18"/>
<circle cx="60.7" cy="94.5" r=".18"/>
<circle cx="66.6" cy="94.5" r=".18"/>
<circle cx="78" cy="88" r=".18"/>
<circle cx="92.4" cy="91.8" r=".16"/>
<circle cx="60.1" cy="106.4" r=".16"/>
<circle cx="67.2" cy="106.4" r=".16"/>
<circle cx="124.9" cy="138.9" r=".18"/>
<circle cx="94" cy="156.7" r=".18"/>
<circle cx="106.3" cy="156.1" r=".18"/>
<circle cx="118.5" cy="142.6" r=".18"/>
<circle cx="130.5" cy="149.5" r=".18"/>
<circle cx="130.5" cy="154.4" r=".18"/>
<circle cx="130.5" cy="142.1" r=".18"/>
<circle cx="230.8" cy="148" r=".18"/>
<circle cx="82" cy="170.1" r=".18"/>
<circle cx="82" cy="177.5" r=".18"/>
<circle cx="87.6" cy="160.4" r=".18"/>
<circle cx="106.3" cy="175.9" r=".18"/>
<circle cx="113.8" cy="160.4" r=".13"/>
<circle cx="118.5" cy="175.3" r=".18"/>
<circle cx="124.9" cy="171.5" r=".18"/>
<circle cx="130.5" cy="161.9" r=".18"/>
<circle cx="82" cy="182.4" r=".18"/>
<circle cx="82" cy="189.9" r=".18"/>
<circle cx="87.6" cy="193.1" r=".18"/>
<circle cx="94" cy="189.4" r=".18"/>
<circle cx="113.8" cy="180.2" r=".13"/>
</g>
<g font-size="3.4">
<text x="7.6" y="10.3">ART. 557 - Mesa de comedor con patas macizas 120 x 80 cm</text>
<text x="113" y="23">3</text>
<text x="117" y="23">Unir las fajas</text>
<text x="117.2" y="27.1">C-D a los</text>
<text x="114.3" y="30.6">refuerzos por</text>
<text x="114.6" y="34.1">medio de los</text>
<text x="114.2" y="37.6">tornillos Allen</text>
<text x="120.2" y="41.1">7x50.</text>
<text x="173.6" y="37.2">5</text>
<text x="176.7" y="37.2">Luego una la base de patas B con la tapa A, a través de 8 tornillos</text>
<text x="177" y="41.3">Philips de 3,5x30 y utilizando como guía los dos tarugos 6 x 30.</text>
<text x="114.8" y="44.6">Teniendo en</text>
<text x="110.7" y="48.1">cuenta que tienen</text>
<text x="115.3" y="51.6">un pequeño</text>
<text x="110" y="55.1">desfasaje entre las</text>
<text x="111.6" y="58.6">perforaciones de</text>
<text x="111.8" y="62.1">las primeras con</text>
<text x="112.2" y="65.6">las del refuerzo,</text>
<text x="30.4" y="67.3">D</text>
<text x="59" y="70.8">C</text>
<text x="110.2" y="69.1">introduzca primero</text>
<text x="111.4" y="72.6">los 2 tornillos por</text>
<text x="112.1" y="76.1">refuerzo y luego</text>
<text x="110.8" y="83.1">desfasaje es para</text>
<text x="115.6" y="79.6">ajuste, este</text>
<text x="110.4" y="86.6">un mejor aferre de</text>
<text x="38" y="92.2">C</text>
<text x="120.6" y="90.1">pata.</text>
<text x="77.2" y="97.1">D</text>
<text x="223.8" y="131.2">B</text>
<text x="77" y="146.6">C</text>
<text x="235.7" y="149.4">A</text>
<text x="13.9" y="154.6">fajas C-D a la</text>
<text x="15.3" y="150.5">4</text>
<text x="18.3" y="150.5">Ajustar las</text>
<text x="11.8" y="158.1">base de patas B</text>
<text x="12.8" y="161.6">por medio de 8</text>
<text x="13.7" y="165.1">tornillos 4x40.</text>
<text x="11.9" y="168.6">Luego introducir</text>
<text x="12.4" y="172.1">2 tarugos guías</text>
<text x="102.8" y="173.5">B</text>
<text x="13.9" y="175.6">en la base de</text>
<text x="15" y="179.1">patas en las</text>
<text x="67.2" y="176.6">D</text>
<text x="13.9" y="182.6">perforaciones</text>
<text x="12.9" y="186.1">que muestra la</text>
<text x="19.5" y="189.6">figura.</text>
</g>
<text font-size="2.8" x="277.2" y="201.5">Pagina 2</text>
</svg>
